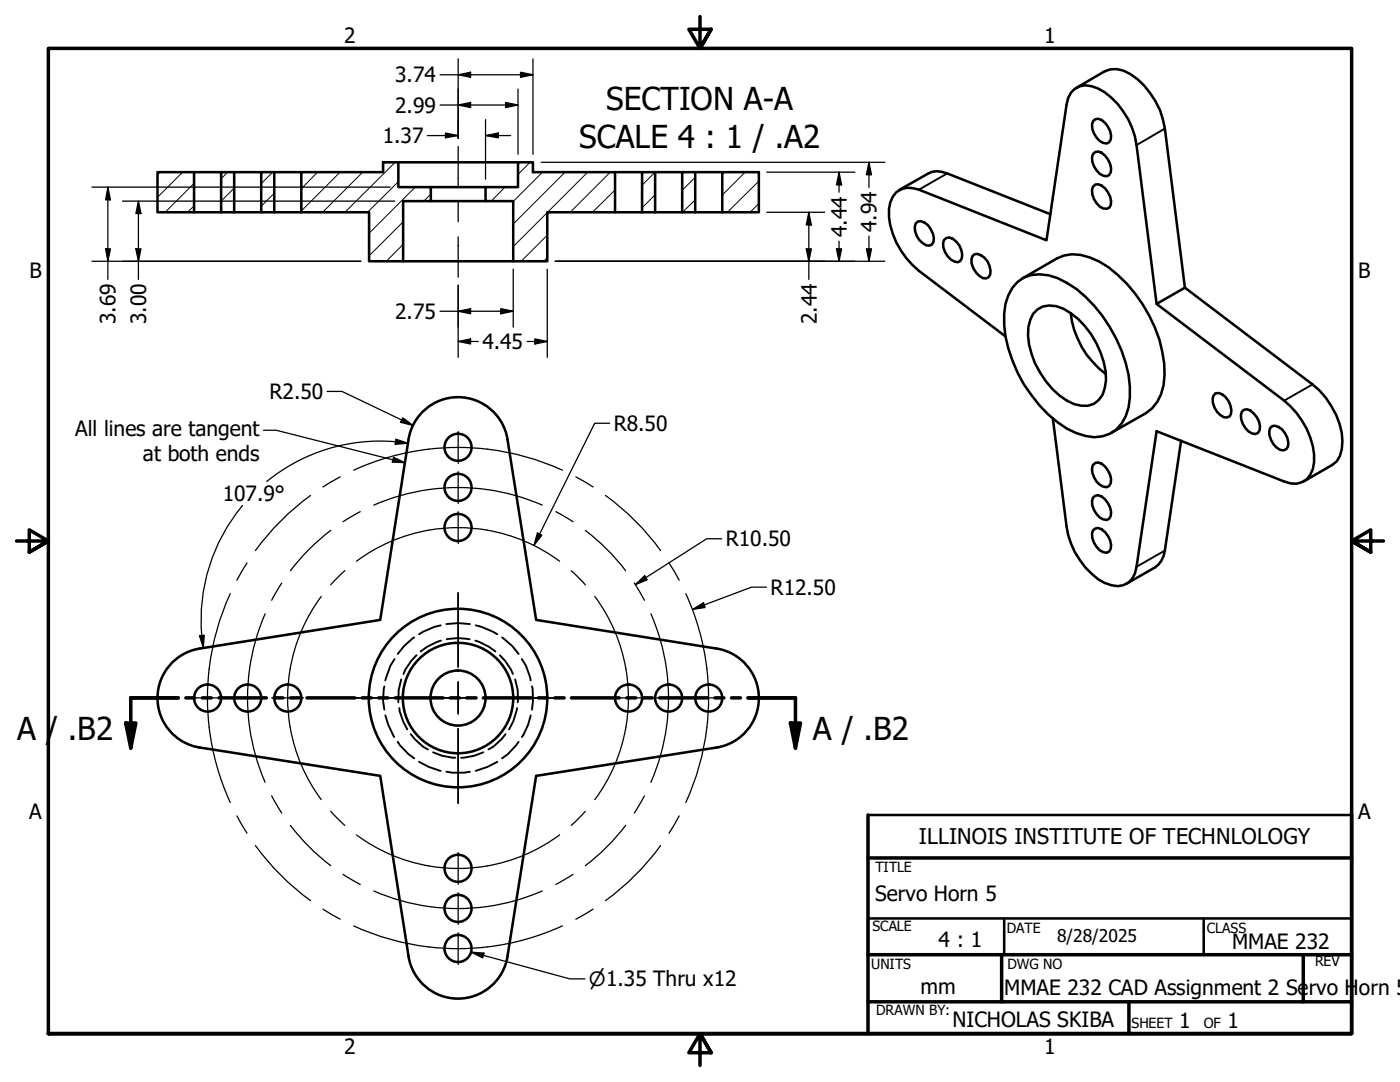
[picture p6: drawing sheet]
<svg xmlns="http://www.w3.org/2000/svg" width="279mm" height="216mm" viewBox="0 0 279 216" stroke-linecap="round" stroke-linejoin="round" font-family="sans-serif">
<!-- layer: Hatch (ANSI) -->
<g fill="none" stroke="#000" stroke-width=".2">
<path d="M31.9 34.4l-.5 .5M36.4 34.4l-5 5M38.7 36.6l-5.7 5.8M45.4 34.4l-1.3 1.3M46.7 37.5l-2.6 2.6M54.4 34.4l-2.3 2.2M54.7 38.5l-2.6 2.6M63.4 34.4l-3.3 3.3M67.9 34.4l-7.8 7.7M72.4 34.4l-8 8M78.9 32.4l-10.1 10M79.5 36.3l-6.2 6.1"/>
<path d="M82.9 37.3l-9.2 9.2M86 38.7l-1.4 1.4M100.8 37.3l-2.8 2.8M105.8 32.4l-2.4 2.4M108.3 34.4l-5.9 5.8M112.8 34.4l-10.4 10.3M117.3 34.4l-8 8M121.8 34.4l-8 8M122.7 37.9l-4.5 4.5M130.7 38.9l-2.6 2.6M130.7 34.4l-2.6 2.6M138.7 39.9l-2.5 2.5"/>
<path d="M138.7 35.4l-2.6 2.6M144.2 34.4h-.1M148.7 34.4l-4.6 4.5M151.4 36.1l-6.2 6.3M38.7 41.1l-1.3 1.3M46.7 42l-.3 .4M80.5 48.8l-3.4 3.3M80.5 44.3l-6.8 6.8M109.2 51.4l-.7 .7M109.2 46.9l-5.2 5.2M109.2 42.4l-6.8 6.8M151.4 40.6l-1.7 1.8"/>
</g>
<!-- layer: Hidden (ANSI) -->
<g fill="none" stroke="#000" stroke-width=".38">
<path d="M76.7 137l-.2 2.9 .2 1.7M78.7 131.5l-.8 1.3-1 3M80.1 135.6l-.5 2.1-.1 2.4M82.7 127.2l-2.1 1.7-1.2 1.6M83.1 130.7l-1 1.1-1.2 1.8-.4 .9M87.9 124.8l-1.2 .3-2.2 .9-.9 .6M88 127.8l-2.7 1.2-1.4 1M89.1 124.5l2.3-.2 2.4 .2M89.2 127.6a10.4 10.4 0 0 1 4.5 0M94.9 127.8l2.6 1.2 1.4 1M94.9 124.8l1.2 .3 3.2 1.5M99.8 130.7l1 1.1 1.2 1.8 .4 .9"/>
<path d="M100.2 127.2l2 1.7 1.3 1.6M102.8 135.6l.5 2.1v2.4M104.1 131.5l.9 1.3 .9 3M106.2 137l.2 2.9-.2 1.7M76.9 142.7l.6 1.9 1.2 2.5M79.4 148l.4 .7 1.7 1.8 1.2 .8M79.7 141.3l.1 .6 .7 2.1 .8 1.5M82 146.5l.8 1 1.6 1.5 1 .5M83.6 152l2 1 2.3 .8M86.4 150.1l1.9 .7 2.6 .4M89.1 154l1.1 .2h2.4l1.2-.2M96.5 150.1l-1.9 .7-2.6 .4"/>
<path d="M99.3 152l-2 1-2.4 .8M100.9 146.5l-.8 1-1.6 1.5-1 .5M103.2 141.3l-.8 2.7-.8 1.5M103.5 148l-2.2 2.5-1.1 .8M105.9 142.7l-.5 1.9-1.3 2.5"/>
</g>
<!-- layer: Visible (ANSI) -->
<g fill="none" stroke="#000" stroke-width=".51">
<path d="M214.8 17.5l5.7-3.3a5.1 5.1 0 0 1 5.1 .6 16.1 16.1 0 0 1 6.9 10.9l4 31.7 25.4 19.3a16.1 16.1 0 0 1 6 11.4 5 5 0 0 1-2 4.7l-5.7 3.3M31.4 34.4h7.3v8h-7.3zM38.7 34.4h5.4M44.1 34.4h2.6v8h-2.6zM46.7 34.4h5.4M52.1 34.4h2.6v8h-2.6zM54.7 34.4h5.4M60.1 34.4h16.4v-2h3v4.9h6.5v2.8h-5.5v12h-6.8v-9.7h-13.6zM79.5 32.4h23.9M86 37.3h10.9M96.9 37.3h6.5v-4.9h3v2h16.3v8h-13.5v9.7h-6.8v-12h-5.5zM122.7 34.4h5.4"/>
<path d="M128.1 34.4h2.6v8h-2.6zM130.7 34.4h5.4M136.1 34.4h2.6v8h-2.6zM138.7 34.4h5.4M144.1 34.4h7.3v8h-7.3zM179.5 37.9l5.7-3.2a4.1 4.1 0 0 1 3.8-.1l20.6 8.1M218.1 37.3l.5-.5a2.41 2.41 0 0 1 2.5 1.6 2.68 2.68 0 0 1 .3 3.1 1.92 1.92 0 0 1-2.6-1 3.3 3.3 0 0 1-.7-3.2zM218.1 30.7l.5-.3a2.25 2.25 0 0 1 2.5 1.4 2.68 2.68 0 0 1 .3 3.1l-.5 .3a3.6 3.6 0 0 1-2.8-4.5zM218.1 24.2l.5-.4a2.25 2.25 0 0 1 2.5 1.5 2.68 2.68 0 0 1 .3 3.1l-.5 .2a3.6 3.6 0 0 1-2.8-4.4zM38.7 42.4h5.4M46.7 42.4h5.4M54.7 42.4h5.4"/>
<path d="M80.5 52.1h21.9M86 40.1h10.9M122.7 42.4h5.4M130.7 42.4h5.4M138.7 42.4h5.4M182.8 44.6l.4-.4a2.41 2.41 0 0 1 2.5 1.5 2.58 2.58 0 0 1 .3 3.1l-.5 .2a3.4 3.4 0 0 1-2.9-2.9v-.8zM188.4 47.9l.4-.4 .6-.1a3.7 3.7 0 0 1 2.6 4.1l-.4 .6-.5 .2a3.6 3.6 0 0 1-2.7-4.4zM194.1 51.1l.4-.4a2.78 2.78 0 0 1 3 2.4l.2 .9-.1 .8-.3 .5-.5 .3a3.4 3.4 0 0 1-2.9-3v-.8zM203.1 56.3a6.8 6.8 0 0 1 6.1-1.4 18.3 18.3 0 0 1 9.2 6.1 28.6 28.6 0 0 1 7.1 16.2 10.4 10.4 0 0 1-2.7 8.5 6.8 6.8 0 0 1-6.1 1.3 15.6 15.6 0 0 1-7.5-4.3 28.3 28.3 0 0 1-8.8-17.9 10.5 10.5 0 0 1 2.7-8.5zM204 55.6l6.9-4a7.6 7.6 0 0 1 6.6-.2 19.8 19.8 0 0 1 9 7.1 26.8 26.8 0 0 1 5.9 16.3 8.9 8.9 0 0 1-3.7 7.6l-6.9 4M236.5 57.4l-5.7 3.2M200.7 67.1l-17.3-13.1a15.5 15.5 0 0 1-6-12.3 4.3 4.3 0 0 1 3.5-4.2h1.2l1.3 .3 25.5 10.1 4-27a3.8 3.8 0 0 1 5-3.7 13.2 13.2 0 0 1 7.3 6.6l1.3 3.4 .3 1.8 4 31.6 25.5 19.3a15.5 15.5 0 0 1 6 12.4 4.3 4.3 0 0 1-3.5 4.2h-1.2l-1.3-.4-25.5-10.1-4 27.1a3.8 3.8 0 0 1-5 3.7 10 10 0 0 1-5.2-3.6 15.7 15.7 0 0 1-3.7-8.2l-2.8-21.5"/>
<path d="M207.1 61.7a5 5 0 0 1 5.1-.1 16.9 16.9 0 0 1 8.5 14.3 5.2 5.2 0 0 1-2.4 4.7 5.8 5.8 0 0 1-5.4-.7 17.5 17.5 0 0 1-7.7-13 6.2 6.2 0 0 1 1.9-5.2zM213.7 62.5a17.4 17.4 0 0 0 7 12.1M242.6 78.5a2.44 2.44 0 0 1 2.6 1.5 2.9 2.9 0 0 1 .2 3.1l-.5 .2a3.3 3.3 0 0 1-2.8-2.9l-.1-.8 .2-.7zM84.1 82.4a10 10 0 0 1 10.2-2.7 10 10 0 0 1 7 8l5.7 36 36 5.7a10 10 0 0 1 8.4 9.9 10 10 0 0 1-8.4 9.9l-36 5.6-5.7 36a10 10 0 0 1-9.9 8.5 10 10 0 0 1-9.9-8.5l-5.6-36-36-5.6a10 10 0 0 1-8.5-9.9 10 10 0 0 1 8.5-9.9l36-5.7 5.6-36a10 10 0 0 1 2.6-5.3zM218.1 92.8l.5-.4a2.25 2.25 0 0 1 2.5 1.5 2.68 2.68 0 0 1 .3 3.1l-.5 .2a3.5 3.5 0 0 1-2.8-4.4zM218.1 99.3l.5-.4a2.25 2.25 0 0 1 2.5 1.5 2.68 2.68 0 0 1 .3 3.1l-.5 .3a3.6 3.6 0 0 1-2.8-4.5zM235.7 87.9l-3.2 22a4.7 4.7 0 0 1-2 3.3l-5.6 3.3M247.8 82.2l.4-.4 .7-.1a3.9 3.9 0 0 1 2.5 4.1l-.3 .6a1.92 1.92 0 0 1-2.6-1 3.3 3.3 0 0 1-.7-3.2zM253.5 85.4l.4-.4a2.49 2.49 0 0 1 2.6 1.5 2.68 2.68 0 0 1 .2 3.1l-.5 .3a3.3 3.3 0 0 1-2.8-3l-.1-.8zM218.1 105.9l.5-.4a2.25 2.25 0 0 1 2.5 1.4 2.68 2.68 0 0 1 .3 3.1l-.5 .3a3.6 3.6 0 0 1-2.8-4.4z"/>
<circle cx="91.4" cy="97.3" r="2.7"/>
<circle cx="91.4" cy="89.2" r="2.7"/>
<circle cx="91.4" cy="105.3" r="2.7"/>
<circle cx="41.4" cy="139.3" r="2.7"/>
<circle cx="49.4" cy="139.3" r="2.7"/>
<circle cx="57.4" cy="139.3" r="2.7"/>
<circle cx="91.4" cy="139.3" r="17.8"/>
<circle cx="91.4" cy="139.3" r="5.5"/>
<circle cx="91.4" cy="139.3" r="11"/>
<circle cx="125.4" cy="139.3" r="2.7"/>
<circle cx="133.4" cy="139.3" r="2.7"/>
<circle cx="141.4" cy="139.3" r="2.7"/>
<circle cx="91.4" cy="173.3" r="2.7"/>
<circle cx="91.4" cy="189.3" r="2.7"/>
<circle cx="91.4" cy="181.3" r="2.7"/>
</g>
<!-- layer: Visible Narrow (ANSI) -->
<path d="M189 34.6l-5.6 3.2M232.5 25.7l-5.7 3.3M261.9 76.7l-5.6 3.2M232.5 109.9l-5.7 3.2" fill="none" stroke="#000" stroke-width=".38"/>
<!-- layer: Section Line (ANSI) -->
<g fill="none" stroke="#000" stroke-width=".7">
<path d="M35.6 139.3h-9.5v10M37.1 139.3h1.8M40.4 139.3h1.8M43.7 139.3h9.4M54.7 139.3h1.8M58 139.3h1.8M61.3 139.3h9.5M72.3 139.3h1.8M75.6 139.3h1.8M78.9 139.3h9.5M89.9 139.3h1.8M93.2 139.3h1.8"/>
<path d="M96.5 139.3h9.5M107.4 139.3h1.9M110.7 139.3h1.9M114 139.3h9.6M125.1 139.3h1.8M128.4 139.3h1.8M131.6 139.3h9.6M142.7 139.3h1.8M146 139.3h1.8M149.3 139.3h9.4v10M25.1 144.3h2l-1 5zM157.7 144.3h2.1l-1.1 5z"/>
</g>
<path d="M25.1 144.3h2l-1 5zM157.7 144.3h2.1l-1.1 5z" fill="#000"/>
<!-- layer: Border (ANSI) -->
<path d="M139.7 3.3v6.4l-2.2-3.9h4.4l-2.2 3.9 2.2-3.9M3.3 107.9h6.4l-3.9-2.2v4.5l3.9-2.3-3.9 2.3M276.1 107.9h-6.4l3.9-2.2v4.5l-3.9-2.3 3.9 2.3M173.2 171.2h96.5M173.2 162.6v43.6M269.7 162.6v43.6h-260h260v-196.5h-260v196.5M173.2 190.5h96.5M173.2 199.9h96.5M199.9 190.5v9.4M225.3 199.9v6.3M260.1 190.5v9.4M141.9 210.1l-2.2-3.9 2.2 3.9h-4.4l2.2-3.9v6.4" fill="none" stroke="#000" stroke-width=".7"/>
<!-- layer: Title (ANSI) -->
<path d="M173.2 162.6h96.5M173.2 183.3h96.5v7.2h-96.5zM200.4 183.3v7.2M240.2 183.3v7.2M173.2 206.2h96.5" fill="none" stroke="#000" stroke-width=".51"/>
<!-- layer: Dimension (ANSI) -->
<g fill="none" stroke="#000" stroke-width=".25">
<path d="M87.8 14.9h18.6M91.4 14.9l2.5-.5v1zM91.4 11.7v15.9M103.4 17.8v13M103.9 14.4l2.5 .5-2.5 .5zM106.4 11.7v19.1M18.4 37.3h59.5M21.5 37.3l.5 2.6h-.9zM21.5 37.3v18.5M85.3 27.1h6.1M87.8 21h15.6M88.9 26.5l2.5 .6-2.5 .4z"/>
<path d="M91.4 21l2.5-.6v1.1zM96.9 27.1l2.5-.6v1zM96.9 27.1h5M96.9 23.9v11.9M100.9 20.4l2.5 .6-2.5 .5zM108 32.4h68.6M153 34.4h17.6M167.4 34.4l.6 2.5h-1.1zM167.4 34.4v4M173.4 32.4l.5 2.5h-1zM173.4 32.4v5M18.4 52.1h53.6"/>
<path d="M21.1 49.7h.9l-.5 2.4zM24.4 40.1h54.4M27.1 49.7h1l-.5 2.4zM27.6 40.1l.5 2.5h-1zM27.6 40.1v15.7M91.4 56.9v14.4M102.4 53.7v11.6M109.2 53.7v17.6M110.8 52.1h65.8M153 42.4h11.6M160.9 49.7h1l-.5 2.4zM161.4 42.4l.5 2.5h-1z"/>
<path d="M161.4 42.4v13.4M166.9 49.7h1.1l-.6 2.4zM167.4 48.1v4M172.9 49.7h1l-.5 2.4zM173.4 47.1v5M65.3 78.1h3l14.1 6.8M87.8 62.1h14.6M91.4 62.1l2.5-.5v1zM91.4 68.1l2.5-.5v1zM91.4 68.1h4M99.9 61.6l2.5 .5-2.5 .5zM105.2 68.1h4"/>
<path d="M106.7 67.6l2.5 .5-2.5 .5zM79 87.6l2.5 .9-2.6 .1zM80.4 83.4l2 1.5-2.5-.6zM81.5 88.5a35.7 35.7 0 0 0-28.3 7.6M121.7 84.5h-3l-12.1 24.3M48.4 100.9a35.7 35.7 0 0 0-7.8 28.4M107.3 106.4l.8 .4-1.5 2zM126.8 116.6l1.9-1.7 .5 .8zM144 107.5h-3l-14.2 9.1M153 117.2h-3l-11.8 4.4M39.8 126.9l1-.2-.2 2.6zM138.2 121.6l2.2-1.3 .3 .9z"/>
<path d="M94 190l2.6 .2-.3 .9zM94 190l19.7 5.3h3"/>
</g>
<g fill="#000">
<path d="M91.4 14.9l2.5-.5v1zM103.9 14.4l2.5 .5-2.5 .5zM21.5 37.3l.5 2.6h-.9zM88.9 26.5l2.5 .6-2.5 .4zM91.4 21l2.5-.6v1.1zM96.9 27.1l2.5-.6v1zM100.9 20.4l2.5 .6-2.5 .5zM167.4 34.4l.6 2.5h-1.1zM173.4 32.4l.5 2.5h-1zM21.1 49.7h.9l-.5 2.4zM27.1 49.7h1l-.5 2.4zM27.6 40.1l.5 2.5h-1z"/>
<path d="M160.9 49.7h1l-.5 2.4zM161.4 42.4l.5 2.5h-1zM166.9 49.7h1.1l-.6 2.4zM172.9 49.7h1l-.5 2.4zM91.4 62.1l2.5-.5v1zM91.4 68.1l2.5-.5v1zM99.9 61.6l2.5 .5-2.5 .5zM106.7 67.6l2.5 .5-2.5 .5zM79 87.6l2.5 .9-2.6 .1zM80.4 83.4l2 1.5-2.5-.6zM107.3 106.4l.8 .4-1.5 2zM126.8 116.6l1.9-1.7 .5 .8z"/>
<path d="M39.8 126.9l1-.2-.2 2.6zM138.2 121.6l2.2-1.3 .3 .9zM94 190l2.6 .2-.3 .9z"/>
</g>
<!-- layer: Centerline (ANSI) -->
<g fill="none" stroke="#000" stroke-width=".25">
<path d="M91.4 29.2v8.1M91.4 40.3v4M91.4 47.2v8.1M62 98.9a50 50 0 0 0-11 11M67.9 95.2l-3.5 2M70.6 93.8a50 50 0 0 1 41.6 0M114.9 95.2l3.5 2M120.8 98.9a50 50 0 0 1 11 11M45.9 118.5a50 50 0 0 0 0 41.6M49.3 112.3l-2 3.5M56.2 116.3l-2 3.5M64.1 119a34 34 0 0 0 0 40.6"/>
<path d="M66 105.8a42 42 0 0 0-8 8.1M68.8 113.9l-2.8 2.8M71.1 112a34 34 0 0 1 40.6 0M71.9 102.1l-3.4 2M74.6 100.8a42 42 0 0 1 33.6 0M110.9 102.1l3.5 2M114 113.9l2.8 2.8M116.8 105.8a42 42 0 0 1 8.1 8.1M118.7 119a34 34 0 0 1 6.2 14.4M126.6 116.3l2 3.5M133.5 112.3l2 3.5M136.9 118.5a50 50 0 0 1 0 41.6"/>
<path d="M52.9 122.5a42 42 0 0 0 0 33.6M124.9 133.4a34 34 0 0 1-6.2 26.2M129.9 122.5a42 42 0 0 1 0 33.6M54.2 158.8l2 3.4M128.6 158.8l-2 3.4M47.3 162.8l2 3.4M51 168.7a50 50 0 0 0 11 11M58 164.7a42 42 0 0 0 8 8M66 161.9l2.8 2.8M68.5 174.5l3.4 2M71.1 166.6a34 34 0 0 0 40.6 0M74.6 177.8a42 42 0 0 0 33.6 0"/>
<path d="M114.4 174.5l-3.5 2M116.8 161.9l-2.8 2.8M124.9 164.7a42 42 0 0 1-8.1 8M131.8 168.7a50 50 0 0 1-11 11M135.5 162.8l-2 3.5M64.4 181.4l3.5 2M70.6 184.7a50 50 0 0 0 41.6 0M118.4 181.4l-3.5 2"/>
</g>
<!-- layer: Center Mark (ANSI) -->
<g fill="none" stroke="#000" stroke-width=".25">
<path d="M91.4 94.1v6.4M91.4 86.1v6.4M91.4 102.1v6.4M91.4 118.3v14.8M38.2 139.3h6.4M46.2 139.3h6.4M54.2 139.3h6.4M70.5 139.3h14.8M88.3 139.3h6.3M91.4 136.1v6.3M97.6 139.3h14.8M122.2 139.3h6.4"/>
<path d="M130.2 139.3h6.4M138.2 139.3h6.4M91.4 145.4v14.9M91.4 170.1v6.4M91.4 178.1v6.4M91.4 186.1v6.4"/>
</g>
<!-- layer: Symbol (ANSI) -->
<path d="M52.6 85.9h2.5l25.7 6.4M78.5 91.2l2.3 1.1-2.5-.1z" fill="none" stroke="#000" stroke-width=".25"/>
<path d="M78.5 91.2l2.3 1.1-2.5-.1z" fill="#000"/>
<g font-size="6.3">
<text x="121" y="21.9">SECTION A-A</text>
<text x="115.6" y="29.5">SCALE 4 : 1 / .A2</text>
<text x="3.4" y="147.6">A / .B2</text>
<text x="162.2" y="147.6">A / .B2</text>
</g>
<text font-size="4.3" x="183.4" y="168.5">ILLINOIS INSTITUTE OF TECHNLOLOGY</text>
<g font-size="4.2">
<text x="68.7" y="8.6">2</text>
<text x="208.4" y="8.6">1</text>
<text x="78.9" y="16.4">3.74</text>
<text x="78.9" y="22.5">2.99</text>
<text x="76.4" y="28.6">1.37</text>
<text x="169" y="47.3" transform="rotate(-90 169 47.3)">4.44</text>
<text x="174.9" y="46.3" transform="rotate(-90 174.9 46.3)">4.94</text>
<text x="5.9" y="55.5">B</text>
<text x="271.1" y="55.5">B</text>
<text x="23.1" y="64.7" transform="rotate(-90 23.1 64.7)">3.69</text>
<text x="29.1" y="64.7" transform="rotate(-90 29.1 64.7)">3.00</text>
<text x="78.9" y="63.6">2.75</text>
<text x="163" y="64.7" transform="rotate(-90 163 64.7)">2.44</text>
<text x="96.3" y="69.6">4.45</text>
<text x="53.8" y="79.6">R2.50</text>
<text x="15" y="87">All lines are tangent</text>
<text x="122.5" y="86">R8.50</text>
<text x="28.5" y="92">at both ends</text>
<text x="44.4" y="100">107.9°</text>
<text x="144.8" y="109">R10.50</text>
<text x="153.8" y="118.7">R12.50</text>
<text x="5.8" y="163.4">A</text>
<text x="271" y="163.4">A</text>
<text x="174.6" y="179.7">Servo Horn 5</text>
<text x="187.3" y="189">4 : 1</text>
<text x="245.9" y="189.4">MMAE 232</text>
<text x="183.7" y="198.3">mm</text>
<text x="200.4" y="198.5">MMAE 232 CAD Assignment 2 Se</text>
<text x="261.2" y="198.5">rvo Horn 5</text>
<text x="190.1" y="204.9">NICHOLAS SKIBA</text>
<text x="235.3" y="205.1">1</text>
<text x="245" y="205.1">1</text>
<text x="68.7" y="210.3">2</text>
<text x="208.4" y="210.3">1</text>
</g>
<text font-size="3.9" x="117.5" y="196.8">⌀1.35 Thru x12</text>
<text font-size="3.5" x="210.9" y="188">8/28/2025</text>
<g font-size="2.8">
<text x="174.8" y="173.9">TITLE</text>
<text x="174.1" y="185.9">SCALE</text>
<text x="200.9" y="186.1">DATE</text>
<text x="240.9" y="186.1">CLASS</text>
<text x="173.9" y="193.3">UNITS</text>
<text x="201" y="193.3">DWG NO</text>
<text x="262.4" y="192.7">REV</text>
<text x="174.9" y="202.5">DRAWN BY:</text>
<text x="225.8" y="205.1">SHEET</text>
<text x="240.2" y="205.1">OF</text>
</g>
</svg>
